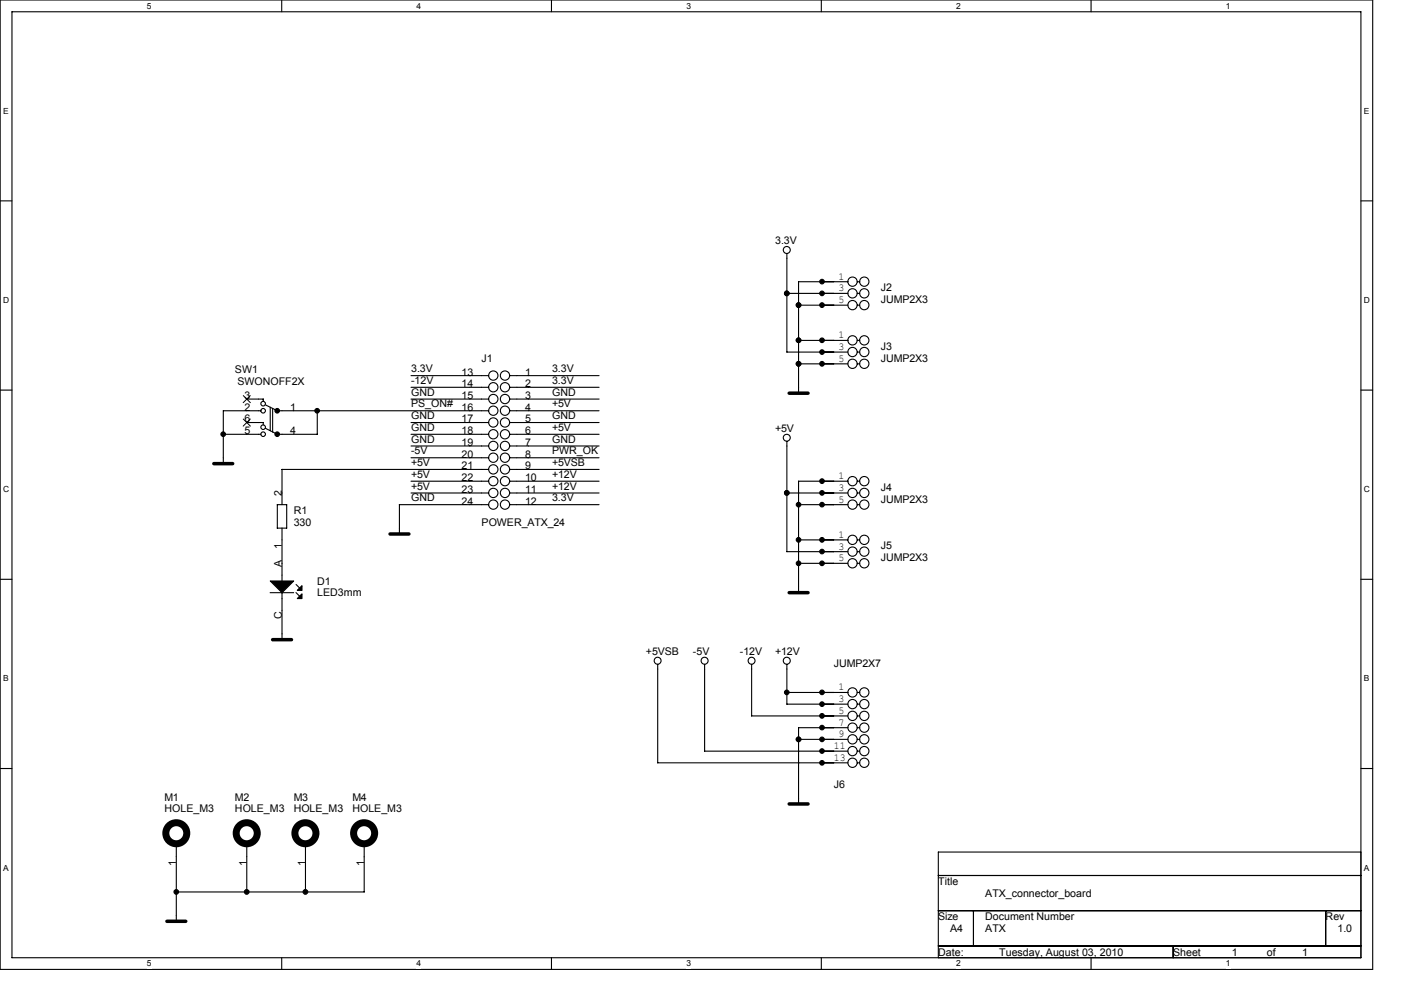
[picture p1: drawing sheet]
<svg xmlns="http://www.w3.org/2000/svg" width="297mm" height="210mm" viewBox="0 0 297 210" stroke-linecap="round" stroke-linejoin="round" font-family="sans-serif">
<path d="M0 0h291v205.6h-291zM2.5 2.5h286v200.6h-286z" fill="none" stroke="#000" stroke-width=".23"/>
<g fill="#fff">
<path d="M31.1 .3h1v1.9h-1z"/>
<path d="M31.1 203.4h1v2h-1z"/>
</g>
<path d="M59.7 0v2.5M59.7 203.1v2.5" fill="none" stroke="#000" stroke-width=".23"/>
<g fill="#fff">
<path d="M88.3 .3h1v1.9h-1z"/>
<path d="M88.3 203.4h1v2h-1z"/>
</g>
<path d="M116.9 0v2.5M116.9 203.1v2.5" fill="none" stroke="#000" stroke-width=".23"/>
<g fill="#fff">
<path d="M145.5 .3h1v1.9h-1z"/>
<path d="M145.5 203.4h1v2h-1z"/>
</g>
<path d="M174.1 0v2.5M174.1 203.1v2.5" fill="none" stroke="#000" stroke-width=".23"/>
<g fill="#fff">
<path d="M202.7 .3h1v1.9h-1z"/>
<path d="M202.7 203.4h1v2h-1z"/>
</g>
<path d="M231.3 0v2.5M231.3 203.1v2.5" fill="none" stroke="#000" stroke-width=".23"/>
<g fill="#fff">
<path d="M259.9 .3h1v1.9h-1z"/>
<path d="M259.9 203.4h1v2h-1z"/>
<path d="M.7 22.5h1.2v2h-1.2z"/>
<path d="M289.2 22.5h1.2v2h-1.2z"/>
<path d="M.7 62.7h1.3v1.9h-1.3z"/>
<path d="M289.2 62.7h1.3v1.9h-1.3z"/>
</g>
<path d="M0 42.6h2.5M288.5 42.6h2.5" fill="none" stroke="#000" stroke-width=".23"/>
<g fill="#fff">
<path d="M.7 102.8h1.3v2h-1.3z"/>
<path d="M289.2 102.8h1.3v2h-1.3z"/>
</g>
<path d="M0 82.7h2.5M288.5 82.7h2.5" fill="none" stroke="#000" stroke-width=".23"/>
<g fill="#fff">
<path d="M.7 142.9h1.2v2h-1.2z"/>
<path d="M289.2 142.9h1.2v2h-1.2z"/>
</g>
<path d="M0 122.9h2.5M288.5 122.9h2.5" fill="none" stroke="#000" stroke-width=".23"/>
<g fill="#fff">
<path d="M.7 183h1.2v2h-1.2z"/>
<path d="M289.2 183h1.2v2h-1.2z"/>
</g>
<g fill="none" stroke="#000" stroke-width=".23">
<path d="M166.8 53.8v20.9h13M179.8 59.8h-10.5v23.6M181.8 59.8h.5M87.1 79.7h16.5M108.1 79.7h18.9M166.8 62.2h13M169.3 64.7h10.5M169.3 72.2h10.5M169.3 77.2h10.5M181.8 62.2h.5M181.8 64.7h.5M181.8 72.2h.5"/>
<path d="M181.8 74.7h.5M181.8 77.2h.5M47.3 92.1h8M52.3 84.6h3.5v.5M52.3 89.6h3.5M55.3 87.1h-8v11.3M55.8 89.6v.5M56.3 85.9l2.5 1.2M56.3 90.8l2.5 1.3M57.3 86.4v5M57.8 86.6v5M59.3 87.1h44.3"/>
<path d="M67.3 87.1v5h-8M87.1 82.1h16.5M87.1 84.6h16.5M87.1 89.6h16.5M87.1 92.1h16.5M87.1 94.6h16.5M87.1 97.1h16.5M103.6 99.6l-43.8-.1v7.5M108.1 82.1h18.9M108.1 84.6h18.9M108.1 87.1h18.9M108.1 89.6h18.9"/>
<path d="M108.1 92.1h18.9M108.1 94.6h18.9M108.1 97.1h18.9M108.1 99.6h18.9M166.8 93.6v23.4h13M58.8 112h2v-5h-2v5M59.8 112v11.3M84.7 107h18.9M84.7 107v6.3M87.1 102.1h16.5M87.1 104.6h16.5M108.1 102.1h18.9"/>
<path d="M108.1 107h18.9M108.1 104.6h18.9M166.8 104.6h13M169.3 107h10.5M169.3 114.5h10.5M169.3 119.5h10.5M169.3 102v23.7M169.3 102.1h10.5M181.8 102.1h.5M181.8 107h.5M181.8 104.6h.5M181.8 114.5h.5"/>
<path d="M181.8 117h.5M181.8 119.5h.5M57.3 125.7h5M59.8 125.7v10M62.8 125.7l.7 .7M62.8 124l.7 .7M139.4 140.9v20.9M149.4 140.9v18.4h30.4M159.4 140.9v11l20.4-.1M166.8 146.9h13M166.8 140.9v8.5h13M169.3 156.8h10.5"/>
<path d="M179.8 154.3h-10.5v16.2M181.8 146.9h.5M181.8 149.4h.5M181.8 151.8h.5M181.8 154.3h.5M181.8 156.8h.5M181.8 159.3h.5M0 163h2.5M37.4 179v16.4M52.3 179v10.2M64.8 179v10.2M77.2 179v10.2"/>
<path d="M139.4 161.8h40.4M181.8 161.8h.5M288.5 163h2.5M37.4 189.2h39.8M198.9 180.7h89.6v22.4h-89.6zM198.9 185.7h89.6M198.9 193.2h89.6M206.4 193.2v7.4M281.1 193.2v7.4M198.9 200.6h89.6M248.7 200.6v2.5"/>
<circle cx="166.8" cy="53" r=".74"/>
<circle cx="180.7" cy="59.7" r=".99"/>
<circle cx="183.2" cy="59.7" r=".99"/>
<circle cx="104.6" cy="79.7" r=".99"/>
<circle cx="107.1" cy="79.7" r=".99"/>
<circle cx="180.7" cy="72.2" r=".99"/>
<circle cx="180.7" cy="74.7" r=".99"/>
<circle cx="180.7" cy="62.2" r=".99"/>
<circle cx="180.7" cy="64.7" r=".99"/>
<circle cx="180.7" cy="77.2" r=".99"/>
<circle cx="183.2" cy="72.2" r=".99"/>
<circle cx="183.2" cy="74.7" r=".99"/>
<circle cx="183.2" cy="64.7" r=".99"/>
<circle cx="183.2" cy="77.2" r=".99"/>
<circle cx="183.2" cy="62.2" r=".99"/>
<circle cx="55.8" cy="92.1" r=".49"/>
<circle cx="55.8" cy="90.6" r=".49"/>
<circle cx="55.8" cy="85.6" r=".49"/>
<circle cx="55.8" cy="87.1" r=".49"/>
<circle cx="104.6" cy="97.1" r=".99"/>
<circle cx="104.6" cy="92.1" r=".99"/>
<circle cx="104.6" cy="87.1" r=".99"/>
<circle cx="104.6" cy="84.6" r=".99"/>
<circle cx="104.6" cy="82.1" r=".99"/>
<circle cx="104.6" cy="94.6" r=".99"/>
<circle cx="104.6" cy="89.6" r=".99"/>
<circle cx="104.6" cy="99.6" r=".99"/>
<circle cx="107.1" cy="92.1" r=".99"/>
<circle cx="107.1" cy="97.1" r=".99"/>
<circle cx="107.1" cy="87.1" r=".99"/>
<circle cx="107.1" cy="82.1" r=".99"/>
<circle cx="107.1" cy="84.6" r=".99"/>
<circle cx="107.1" cy="94.6" r=".99"/>
<circle cx="107.1" cy="89.6" r=".99"/>
<circle cx="107.1" cy="99.6" r=".99"/>
<circle cx="166.8" cy="92.8" r=".74"/>
<circle cx="104.6" cy="104.5" r=".99"/>
<circle cx="104.6" cy="107" r=".99"/>
<circle cx="104.6" cy="102.1" r=".99"/>
<circle cx="107.1" cy="104.5" r=".99"/>
<circle cx="107.1" cy="107" r=".99"/>
<circle cx="107.1" cy="102.1" r=".99"/>
<circle cx="180.7" cy="104.5" r=".99"/>
<circle cx="180.7" cy="117" r=".99"/>
<circle cx="180.7" cy="119.5" r=".99"/>
<circle cx="180.7" cy="107" r=".99"/>
<circle cx="180.7" cy="102.1" r=".99"/>
<circle cx="180.7" cy="114.5" r=".99"/>
<circle cx="183.2" cy="117" r=".99"/>
<circle cx="183.2" cy="104.5" r=".99"/>
<circle cx="183.2" cy="119.5" r=".99"/>
<circle cx="183.2" cy="107" r=".99"/>
<circle cx="183.2" cy="114.5" r=".99"/>
<circle cx="183.2" cy="102.1" r=".99"/>
<circle cx="139.4" cy="140.1" r=".74"/>
<circle cx="149.4" cy="140.1" r=".74"/>
<circle cx="159.3" cy="140.1" r=".74"/>
<circle cx="166.8" cy="140.1" r=".74"/>
<circle cx="180.7" cy="159.3" r=".99"/>
<circle cx="180.7" cy="151.8" r=".99"/>
<circle cx="180.7" cy="146.9" r=".99"/>
<circle cx="180.7" cy="156.8" r=".99"/>
<circle cx="180.7" cy="149.3" r=".99"/>
<circle cx="180.7" cy="154.3" r=".99"/>
<circle cx="183.2" cy="151.8" r=".99"/>
<circle cx="183.2" cy="159.3" r=".99"/>
<circle cx="183.2" cy="146.9" r=".99"/>
<circle cx="183.2" cy="156.8" r=".99"/>
<circle cx="183.2" cy="149.3" r=".99"/>
<circle cx="183.2" cy="154.3" r=".99"/>
<circle cx="180.7" cy="161.8" r=".99"/>
<circle cx="183.2" cy="161.8" r=".99"/>
</g>
<path d="M45.3 98.3h4M167.3 83.4h4M82.7 113.3h4M57.8 135.7h4M167.3 125.7h4M167.3 170.5h4M35.4 195.4h4" fill="none" stroke="#000" stroke-width=".74"/>
<g fill="#000" stroke="#000" stroke-width=".23">
<path d="M57.3 123.2h5l-2.5 2.5z" fill-rule="evenodd"/>
<path d="M63.5 124.7l.5-.5v1h-1z" fill-rule="evenodd"/>
<path d="M63.5 126.4l.5-.4v1h-1z" fill-rule="evenodd"/>
<circle cx="174.3" cy="59.7" r=".49"/>
<circle cx="166.8" cy="62.2" r=".49"/>
<circle cx="169.3" cy="64.7" r=".49"/>
<circle cx="169.3" cy="77.2" r=".49"/>
<circle cx="169.3" cy="72.2" r=".49"/>
<circle cx="174.3" cy="64.7" r=".49"/>
<circle cx="174.3" cy="77.2" r=".49"/>
<circle cx="174.3" cy="62.2" r=".49"/>
<circle cx="174.3" cy="74.7" r=".49"/>
<circle cx="174.3" cy="72.2" r=".49"/>
<circle cx="47.3" cy="92.1" r=".49"/>
<circle cx="58.8" cy="92.1" r=".49"/>
<circle cx="58.8" cy="87.1" r=".49"/>
<circle cx="67.2" cy="87.1" r=".49"/>
<circle cx="166.8" cy="104.5" r=".49"/>
<circle cx="169.3" cy="114.5" r=".49"/>
<circle cx="169.3" cy="107" r=".49"/>
<circle cx="169.3" cy="119.5" r=".49"/>
<circle cx="174.3" cy="102.1" r=".49"/>
<circle cx="174.3" cy="114.5" r=".49"/>
<circle cx="174.3" cy="117" r=".49"/>
<circle cx="174.3" cy="104.5" r=".49"/>
<circle cx="174.3" cy="107" r=".49"/>
<circle cx="174.3" cy="119.5" r=".49"/>
<circle cx="166.8" cy="146.9" r=".49"/>
<circle cx="169.3" cy="156.8" r=".49"/>
<circle cx="174.3" cy="151.8" r=".49"/>
<circle cx="174.3" cy="156.8" r=".49"/>
<circle cx="174.3" cy="154.3" r=".49"/>
<circle cx="174.3" cy="159.3" r=".49"/>
<circle cx="174.3" cy="146.9" r=".49"/>
<circle cx="174.3" cy="149.3" r=".49"/>
<circle cx="174.3" cy="161.8" r=".49"/>
<circle cx="37.4" cy="189.2" r=".49"/>
<circle cx="52.3" cy="189.2" r=".5"/>
<circle cx="64.8" cy="189.2" r=".5"/>
</g>
<path d="M51.6 83.9l1.5 1.5M51.6 88.9l1.5 1.5M53.1 83.9l-1.5 1.5M53.1 88.9l-1.5 1.5" fill="none" stroke="#000" stroke-width=".21"/>
<g fill="none" stroke="#000" stroke-width="1.5">
<circle cx="37.4" cy="176.7" r="2.23"/>
<circle cx="52.3" cy="176.7" r="2.23"/>
<circle cx="64.8" cy="176.7" r="2.23"/>
<circle cx="77.2" cy="176.7" r="2.23"/>
</g>
<g font-size="2.2">
<text x="164.3" y="51.8">3.3V</text>
<text x="177.8" y="59.3">1</text>
<text x="177.8" y="61.8">3</text>
<text x="177.8" y="64.3">5</text>
<text x="186.7" y="61.8">J2</text>
<text x="186.7" y="64.3">JUMP2X3</text>
<text x="177.8" y="71.8">1</text>
<text x="102.1" y="76.7">J1</text>
<text x="177.8" y="74.3">3</text>
<text x="177.8" y="76.7">5</text>
<text x="186.7" y="74.2">J3</text>
<text x="186.7" y="76.7">JUMP2X3</text>
<text x="49.8" y="79.2">SW1</text>
<text x="50.3" y="81.7">SWONOFF2X</text>
<text x="87.2" y="79">3.3V</text>
<text x="87.2" y="81.4">-12V</text>
<text x="87.2" y="83.9">GND</text>
<text x="97.9" y="79.7">13</text>
<text x="97.9" y="82.1">14</text>
<text x="111.3" y="79.7">1</text>
<text x="111.3" y="82.1">2</text>
<text x="117" y="79">3.3V</text>
<text x="117" y="81.4">3.3V</text>
<text x="117" y="83.9">GND</text>
<text x="51.8" y="87.1">2</text>
<text x="51.8" y="84.6">3</text>
<text x="51.8" y="89.6">6</text>
<text x="61.5" y="87.1">1</text>
<text x="87.2" y="86.4">PS_ON#</text>
<text x="87.2" y="88.9">GND</text>
<text x="97.9" y="84.6">15</text>
<text x="97.9" y="87.1">16</text>
<text x="97.9" y="89.6">17</text>
<text x="111.3" y="84.6">3</text>
<text x="111.3" y="87.1">4</text>
<text x="111.3" y="89.6">5</text>
<text x="117" y="86.4">+5V</text>
<text x="117" y="88.9">GND</text>
<text x="51.8" y="92.1">5</text>
<text x="61.5" y="92.1">4</text>
<text x="87.2" y="91.4">GND</text>
<text x="87.2" y="93.9">GND</text>
<text x="97.9" y="92.1">18</text>
<text x="97.9" y="94.6">19</text>
<text x="111.3" y="92.1">6</text>
<text x="111.3" y="94.6">7</text>
<text x="117" y="91.4">+5V</text>
<text x="117" y="93.9">GND</text>
<text x="164.3" y="91.7">+5V</text>
<text x="87.2" y="96.4">-5V</text>
<text x="87.2" y="101.4">+5V</text>
<text x="87.2" y="98.9">+5V</text>
<text x="97.9" y="97.1">20</text>
<text x="97.9" y="99.5">21</text>
<text x="111.3" y="97.1">8</text>
<text x="111.3" y="99.5">9</text>
<text x="117" y="96.4">PWR_OK</text>
<text x="117" y="98.9">+5VSB</text>
<text x="117" y="101.4">+12V</text>
<text x="177.8" y="101.6">1</text>
<text x="59.8" y="105.3" transform="rotate(-90 59.8 105.3)">2</text>
<text x="87.2" y="103.8">+5V</text>
<text x="87.2" y="106.3">GND</text>
<text x="97.9" y="102">22</text>
<text x="97.9" y="104.5">23</text>
<text x="97.9" y="107">24</text>
<text x="111.3" y="102">10</text>
<text x="111.3" y="104.5">11</text>
<text x="111.3" y="107">12</text>
<text x="117" y="106.3">3.3V</text>
<text x="117" y="103.8">+12V</text>
<text x="177.8" y="104.1">3</text>
<text x="177.8" y="106.6">5</text>
<text x="186.7" y="104.1">J4</text>
<text x="186.7" y="106.6">JUMP2X3</text>
<text x="62.3" y="109.1">R1</text>
<text x="62.3" y="111.6">330</text>
<text x="102.1" y="111.6">POWER_ATX_24</text>
<text x="59.8" y="116.4" transform="rotate(-90 59.8 116.4)">1</text>
<text x="177.8" y="114.1">1</text>
<text x="177.8" y="116.6">3</text>
<text x="177.8" y="119">5</text>
<text x="186.7" y="116.5">J5</text>
<text x="186.7" y="119">JUMP2X3</text>
<text x="59.8" y="120.2" transform="rotate(-90 59.8 120.2)">A</text>
<text x="67.3" y="124">D1</text>
<text x="59.8" y="131.3" transform="rotate(-90 59.8 131.3)">C</text>
<text x="67.3" y="126.5">LED3mm</text>
<text x="136.9" y="138.9">+5VSB</text>
<text x="146.9" y="138.9">-5V</text>
<text x="156.9" y="138.9">-12V</text>
<text x="164.3" y="138.9">+12V</text>
<text x="176.8" y="141.4">JUMP2X7</text>
<text x="177.8" y="146.4">1</text>
<text x="177.8" y="148.9">3</text>
<text x="177.8" y="151.4">5</text>
<text x="177.8" y="153.9">7</text>
<text x="176.8" y="158.9">11</text>
<text x="176.8" y="161.4">13</text>
<text x="177.8" y="156.4">9</text>
<text x="176.8" y="167.1">J6</text>
<text x="34.9" y="169.8">M1</text>
<text x="34.9" y="172.3">HOLE_M3</text>
<text x="49.8" y="169.8">M2</text>
<text x="49.8" y="172.3">HOLE_M3</text>
<text x="62.3" y="169.8">M3</text>
<text x="62.3" y="172.3">HOLE_M3</text>
<text x="74.7" y="169.8">M4</text>
<text x="74.7" y="172.3">HOLE_M3</text>
<text x="37.4" y="183.6" transform="rotate(-90 37.4 183.6)">1</text>
<text x="52.3" y="183.6" transform="rotate(-90 52.3 183.6)">1</text>
<text x="64.7" y="183.6" transform="rotate(-90 64.7 183.6)">1</text>
<text x="77.2" y="183.6" transform="rotate(-90 77.2 183.6)">1</text>
<text x="198.9" y="187.7">Title</text>
<text x="208.9" y="190.2">ATX_connector_board</text>
<text x="198.9" y="195.2">Size</text>
<text x="201.4" y="197.7">A4</text>
<text x="208.9" y="195.2">Document Number</text>
<text x="208.9" y="197.7">ATX</text>
<text x="281.1" y="195.2">Rev</text>
<text x="283.6" y="197.7">1.0</text>
<text x="198.9" y="202.7">Date:</text>
<text x="211.9" y="202.7">Tuesday, August 03, 2010</text>
<text x="248.7" y="202.7">Sheet</text>
<text x="261.2" y="202.7">1</text>
<text x="268.6" y="202.7">of</text>
<text x="276.1" y="202.7">1</text>
</g>
<g font-size="1.8">
<text x="31.1" y="1.8">5</text>
<text x="88.3" y="1.8">4</text>
<text x="145.5" y="1.8">3</text>
<text x="202.7" y="1.8">2</text>
<text x="259.9" y="1.8">1</text>
<text x=".7" y="24.1">E</text>
<text x="289.2" y="24.1">E</text>
<text x=".7" y="64.2">D</text>
<text x="289.2" y="64.2">D</text>
<text x=".7" y="104.4">C</text>
<text x="289.2" y="104.4">C</text>
<text x=".7" y="144.5">B</text>
<text x="289.2" y="144.5">B</text>
<text x=".7" y="184.6">A</text>
<text x="289.2" y="184.6">A</text>
<text x="31.1" y="205">5</text>
<text x="88.3" y="205">4</text>
<text x="145.5" y="205">3</text>
<text x="202.7" y="205">2</text>
<text x="259.9" y="205">1</text>
</g>
</svg>
